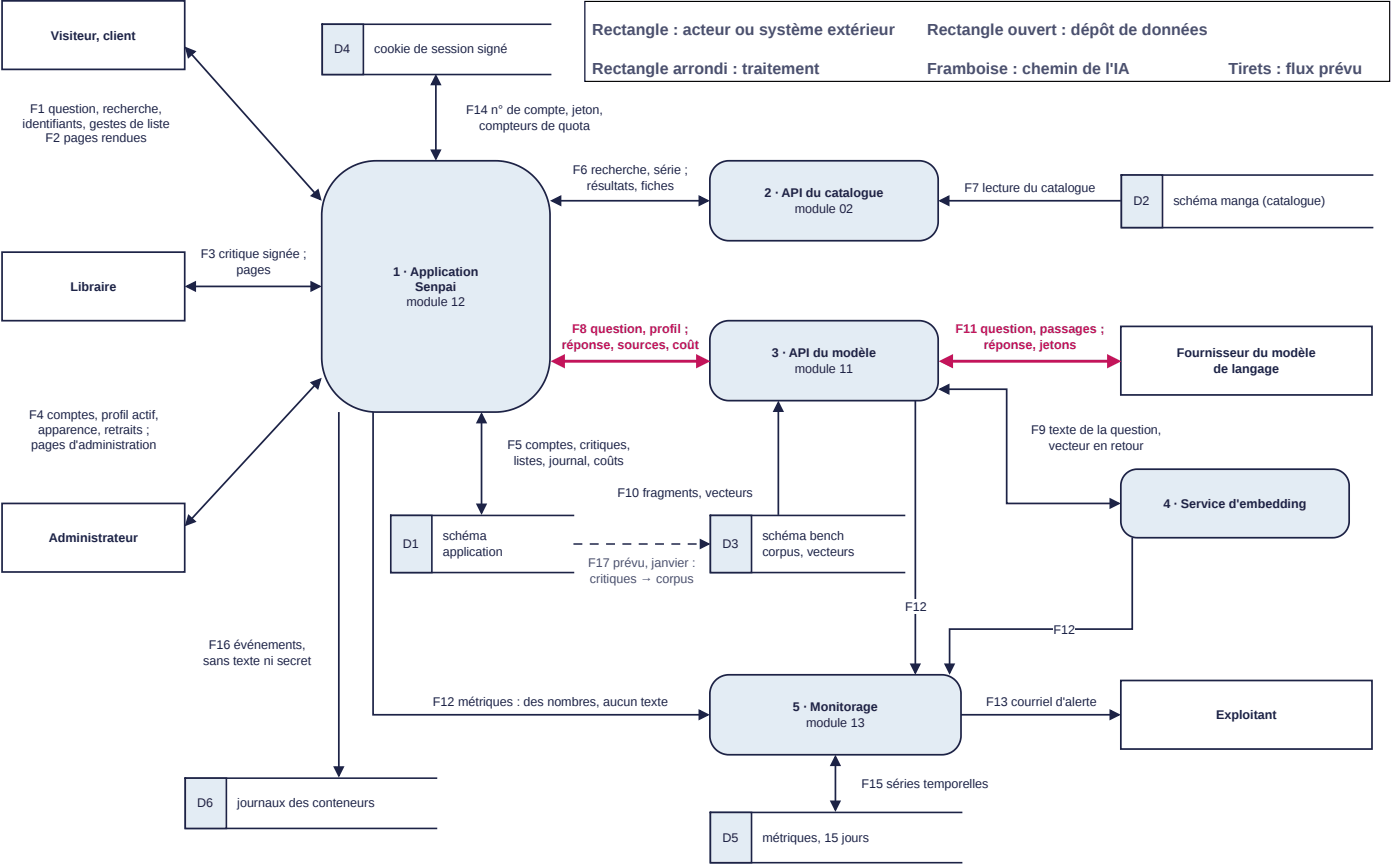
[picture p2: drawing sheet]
<svg xmlns="http://www.w3.org/2000/svg" width="310mm" height="192mm" viewBox="0 0 310 192" stroke-linecap="round" stroke-linejoin="round" font-family="sans-serif">
<path d="M129.7 .3h178.5v17.7h-178.5z" fill="none" stroke="#000" stroke-width=".25"/>
<path d="M.5 .2h40.5v15.2h-40.5z" fill="#fff"/>
<path d="M.5 .2h40.5v15.2h-40.5z" fill="none" stroke="#1d2346" stroke-width=".38"/>
<path d="M.5 55.9h40.5v15.2h-40.5z" fill="#fff"/>
<path d="M.5 55.9h40.5v15.2h-40.5z" fill="none" stroke="#1d2346" stroke-width=".38"/>
<path d="M.5 111.6h40.5v15.2h-40.5z" fill="#fff"/>
<path d="M.5 111.6h40.5v15.2h-40.5z" fill="none" stroke="#1d2346" stroke-width=".38"/>
<path d="M248.6 72.3h55.7v15.2h-55.7z" fill="#fff"/>
<path d="M248.6 72.3h55.7v15.2h-55.7z" fill="none" stroke="#1d2346" stroke-width=".38"/>
<path d="M248.6 150.8h55.7v15.2h-55.7z" fill="#fff"/>
<path d="M248.6 150.8h55.7v15.2h-55.7z" fill="none" stroke="#1d2346" stroke-width=".38"/>
<path d="M74.9 39.2a12.2 12.2 0 0 1 8.6-3.6h26.3a12.2 12.2 0 0 1 12.2 12.2v31.4a12.2 12.2 0 0 1-12.2 12.1h-26.3a12.2 12.2 0 0 1-12.2-12.1v-31.4a12.2 12.2 0 0 1 3.6-8.6z" fill="#e3ecf4"/>
<path d="M74.9 39.2a12.2 12.2 0 0 1 8.6-3.6h26.3a12.2 12.2 0 0 1 12.2 12.2v31.4a12.2 12.2 0 0 1-12.2 12.1h-26.3a12.2 12.2 0 0 1-12.2-12.1v-31.4a12.2 12.2 0 0 1 3.6-8.6z" fill="none" stroke="#1d2346" stroke-width=".38"/>
<path d="M158.7 36.9l1.3-.9 1.7-.4h42.1a4.3 4.3 0 0 1 4.3 4.3v9.2a4.3 4.3 0 0 1-4.3 4.3h-42.1a4.3 4.3 0 0 1-4.3-4.3l.1-9.8 .4-1.3z" fill="#e3ecf4"/>
<path d="M158.7 36.9l1.3-.9 1.7-.4h42.1a4.3 4.3 0 0 1 4.3 4.3v9.2a4.3 4.3 0 0 1-4.3 4.3h-42.1a4.3 4.3 0 0 1-4.3-4.3l.1-9.8 .4-1.3z" fill="none" stroke="#1d2346" stroke-width=".38"/>
<path d="M158.7 72.3l1.3-.9 1.7-.3h42.1a4.3 4.3 0 0 1 4.3 4.2v9.2a4.3 4.3 0 0 1-4.3 4.3h-42.1a4.3 4.3 0 0 1-4.3-4.3l.1-9.7 .4-1.4z" fill="#e3ecf4"/>
<path d="M158.7 72.3l1.3-.9 1.7-.3h42.1a4.3 4.3 0 0 1 4.3 4.2v9.2a4.3 4.3 0 0 1-4.3 4.3h-42.1a4.3 4.3 0 0 1-4.3-4.3l.1-9.7 .4-1.4z" fill="none" stroke="#1d2346" stroke-width=".38"/>
<path d="M249.6 105.1l1.2-.8 1.4-.3h43.4a3.6 3.6 0 0 1 3.6 3.6v7.9a3.6 3.6 0 0 1-3.6 3.7h-43.4a3.6 3.6 0 0 1-3.6-3.7v-8.3l.3-1.2z" fill="#e3ecf4"/>
<path d="M249.6 105.1l1.2-.8 1.4-.3h43.4a3.6 3.6 0 0 1 3.6 3.6v7.9a3.6 3.6 0 0 1-3.6 3.7h-43.4a3.6 3.6 0 0 1-3.6-3.7v-8.3l.3-1.2z" fill="none" stroke="#1d2346" stroke-width=".38"/>
<path d="M158.7 150.8l1.3-.9 1.7-.3h47.2a4.3 4.3 0 0 1 4.2 4.2v9.2a4.3 4.3 0 0 1-4.2 4.3h-47.2a4.3 4.3 0 0 1-4.3-4.3l.1-9.7 .4-1.4z" fill="#e3ecf4"/>
<path d="M158.7 150.8l1.3-.9 1.7-.3h47.2a4.3 4.3 0 0 1 4.2 4.2v9.2a4.3 4.3 0 0 1-4.2 4.3h-47.2a4.3 4.3 0 0 1-4.3-4.3l.1-9.7 .4-1.4z" fill="none" stroke="#1d2346" stroke-width=".38"/>
<path d="M71.5 5.4h50.6v11.1h-50.6z" fill="#fff"/>
<path d="M122.1 5.4h-50.6v11.1h50.6" fill="none" stroke="#1d2346" stroke-width=".35"/>
<path d="M71.5 5.4h9.1v11.1h-9.1z" fill="#e3ecf4"/>
<path d="M71.5 5.4h9.1v11.1h-9.1z" fill="none" stroke="#1d2346" stroke-width=".35"/>
<path d="M86.7 114.2h40.5v12.7h-40.5z" fill="#fff"/>
<path d="M127.2 114.2h-40.5v12.7h40.5" fill="none" stroke="#1d2346" stroke-width=".35"/>
<path d="M86.7 114.2h9.1v12.7h-9.1z" fill="#e3ecf4"/>
<path d="M86.7 114.2h9.1v12.7h-9.1z" fill="none" stroke="#1d2346" stroke-width=".35"/>
<path d="M248.7 38.8h55.7v11.6h-55.7z" fill="#fff"/>
<path d="M304.4 38.8h-55.7v11.6h55.7" fill="none" stroke="#1d2346" stroke-width=".35"/>
<path d="M248.7 38.8h9.1v11.6h-9.1z" fill="#e3ecf4"/>
<path d="M248.7 38.8h9.1v11.6h-9.1z" fill="none" stroke="#1d2346" stroke-width=".35"/>
<path d="M157.5 114.2h43.1v12.7h-43.1z" fill="#fff"/>
<path d="M200.6 114.2h-43.1v12.7h43.1" fill="none" stroke="#1d2346" stroke-width=".35"/>
<path d="M157.5 114.2h9.2v12.7h-9.2z" fill="#e3ecf4"/>
<path d="M157.5 114.2h9.2v12.7h-9.2z" fill="none" stroke="#1d2346" stroke-width=".35"/>
<path d="M157.5 180.1h55.7v11.1h-55.7z" fill="#fff"/>
<path d="M213.2 180.1h-55.7v11.1h55.7" fill="none" stroke="#1d2346" stroke-width=".35"/>
<path d="M157.5 180.1h9.2v11.1h-9.2z" fill="#e3ecf4"/>
<path d="M157.5 180.1h9.2v11.1h-9.2z" fill="none" stroke="#1d2346" stroke-width=".35"/>
<path d="M41.1 172.5h55.7v11.1h-55.7z" fill="#fff"/>
<path d="M96.8 172.5h-55.7v11.1h55.7" fill="none" stroke="#1d2346" stroke-width=".35"/>
<path d="M41.1 172.5h9.1v11.1h-9.1z" fill="#e3ecf4"/>
<path d="M41.1 172.5h9.1v11.1h-9.1z" fill="none" stroke="#1d2346" stroke-width=".35"/>
<path d="M42.5 12.1l27.3 30.7" fill="none" stroke="#1d2346" stroke-width=".38"/>
<path d="M41.2 10.6l2 .8-1.4 1.3z" fill="#1d2346"/>
<path d="M41.2 10.6l2 .8-1.4 1.3z" fill="none" stroke="#1d2346" stroke-width=".38"/>
<path d="M69.1 43.4l1.4-1.3 .6 2.1z" fill="#1d2346"/>
<path d="M69.1 43.4l1.4-1.3 .6 2.1z" fill="none" stroke="#1d2346" stroke-width=".38"/>
<path d="M5 22.5h32.7v9.8h-32.7z" fill="#fff"/>
<path d="M43.3 63.5h25.7" fill="none" stroke="#1d2346" stroke-width=".38"/>
<path d="M41.4 63.5l1.9-1v1.9z" fill="#1d2346"/>
<path d="M41.4 63.5l1.9-1v1.9z" fill="none" stroke="#1d2346" stroke-width=".38"/>
<path d="M69 62.5l1.9 1-1.9 .9z" fill="#1d2346"/>
<path d="M69 62.5l1.9 1-1.9 .9z" fill="none" stroke="#1d2346" stroke-width=".38"/>
<path d="M44.5 54.6h23.6v6.9h-23.6z" fill="#fff"/>
<path d="M69.8 85.4l-27.3 29.5" fill="none" stroke="#1d2346" stroke-width=".38"/>
<path d="M41.8 114.3l1.4 1.3-1.9 .7z" fill="#1d2346"/>
<path d="M41.8 114.3l1.4 1.3-1.9 .7z" fill="none" stroke="#1d2346" stroke-width=".38"/>
<path d="M69.1 84.8l2-.8-.6 2.1z" fill="#1d2346"/>
<path d="M69.1 84.8l2-.8-.6 2.1z" fill="none" stroke="#1d2346" stroke-width=".38"/>
<path d="M6.5 90.3h28.6v9.9h-28.6z" fill="#fff"/>
<path d="M96.7 18.7v14.6" fill="none" stroke="#1d2346" stroke-width=".38"/>
<path d="M95.7 33.3h1.9l-.9 1.9z" fill="#1d2346"/>
<path d="M95.7 33.3h1.9l-.9 1.9z" fill="none" stroke="#1d2346" stroke-width=".38"/>
<path d="M96.7 16.8l.9 1.9h-1.9z" fill="#1d2346"/>
<path d="M96.7 16.8l.9 1.9h-1.9z" fill="none" stroke="#1d2346" stroke-width=".38"/>
<path d="M103.5 22.7h30.1v6.9h-30.1z" fill="#fff"/>
<path d="M124.3 44.5h30.8" fill="none" stroke="#1d2346" stroke-width=".38"/>
<path d="M122.4 44.5l1.9-1v1.9z" fill="#1d2346"/>
<path d="M122.4 44.5l1.9-1v1.9z" fill="none" stroke="#1d2346" stroke-width=".38"/>
<path d="M155.1 43.5l1.9 1-1.9 .9z" fill="#1d2346"/>
<path d="M155.1 43.5l1.9 1-1.9 .9z" fill="none" stroke="#1d2346" stroke-width=".38"/>
<path d="M127 36.1h25.6v6.9h-25.6z" fill="#fff"/>
<path d="M210.4 44.5h38.2" fill="none" stroke="#1d2346" stroke-width=".38"/>
<path d="M208.5 44.5l1.9-1v1.9z" fill="#1d2346"/>
<path d="M208.5 44.5l1.9-1v1.9z" fill="none" stroke="#1d2346" stroke-width=".38"/>
<path d="M213.9 39.9h29.1v3.3h-29.1z" fill="#fff"/>
<path d="M154.7 80.1h-29.7" fill="none" stroke="#c3145a" stroke-width=".63" stroke-linecap="butt"/>
<path d="M122.8 80.1l2.2-1.1v2.1z" fill="#c3145a"/>
<path d="M122.8 80.1l2.2-1.1v2.1z" fill="none" stroke="#c3145a" stroke-width=".63" stroke-linecap="butt"/>
<path d="M154.7 79l2.1 1.1-2.1 1z" fill="#c3145a"/>
<path d="M154.7 79l2.1 1.1-2.1 1z" fill="none" stroke="#c3145a" stroke-width=".63" stroke-linecap="butt"/>
<path d="M124.5 71.3h30.6v6.9h-30.6z" fill="#fff"/>
<path d="M211 80.1h34.8" fill="none" stroke="#c3145a" stroke-width=".63" stroke-linecap="butt"/>
<path d="M208.9 80.1l2.1-1.1v2.1z" fill="#c3145a"/>
<path d="M208.9 80.1l2.1-1.1v2.1z" fill="none" stroke="#c3145a" stroke-width=".63" stroke-linecap="butt"/>
<path d="M245.8 79l2.2 1.1-2.2 1z" fill="#c3145a"/>
<path d="M245.8 79l2.2 1.1-2.2 1z" fill="none" stroke="#c3145a" stroke-width=".63" stroke-linecap="butt"/>
<path d="M211.9 71.3h33.1v6.9h-33.1z" fill="#fff"/>
<path d="M210.4 86.3h12.8v25.3h23" fill="none" stroke="#1d2346" stroke-width=".38"/>
<path d="M208.5 86.3l1.9-1v1.9z" fill="#1d2346"/>
<path d="M208.5 86.3l1.9-1v1.9z" fill="none" stroke="#1d2346" stroke-width=".38"/>
<path d="M246.2 110.6l1.9 1-1.9 .9z" fill="#1d2346"/>
<path d="M246.2 110.6l1.9 1-1.9 .9z" fill="none" stroke="#1d2346" stroke-width=".38"/>
<path d="M228.6 93.6h29.1v6.8h-29.1z" fill="#fff"/>
<path d="M172.6 91.1v23" fill="none" stroke="#1d2346" stroke-width=".38"/>
<path d="M172.6 89.2l1 1.9h-1.9z" fill="#1d2346"/>
<path d="M172.6 89.2l1 1.9h-1.9z" fill="none" stroke="#1d2346" stroke-width=".38"/>
<path d="M136.9 107.5h30.1v3.3h-30.1z" fill="#fff"/>
<path d="M106.8 93.7v18.1" fill="none" stroke="#1d2346" stroke-width=".38"/>
<path d="M106.8 91.8l.9 1.9h-1.9z" fill="#1d2346"/>
<path d="M106.8 91.8l.9 1.9h-1.9z" fill="none" stroke="#1d2346" stroke-width=".38"/>
<path d="M105.8 111.8h1.9l-.9 1.9z" fill="#1d2346"/>
<path d="M105.8 111.8h1.9l-.9 1.9z" fill="none" stroke="#1d2346" stroke-width=".38"/>
<path d="M112.6 96.9h27.1v6.8h-27.1z" fill="#fff"/>
<g fill="#1d2346">
<path d="M155.3 119.6l1.9 1-1.9 .9z"/>
<path d="M127.2 120.4h1.9v.3h-1.9zM130.8 120.4h2v.3h-2zM134.4 120.4h2v.3h-2zM138 120.4h2v.3h-2zM141.7 120.4h1.9v.3h-1.9zM145.3 120.4h1.9v.3h-1.9zM148.9 120.4h2v.3h-2zM152.5 120.4h2v.3h-2z"/>
</g>
<path d="M155.3 119.6l1.9 1-1.9 .9z" fill="none" stroke="#1d2346" stroke-width=".33"/>
<path d="M130.3 123.2h24.1v6.9h-24.1z" fill="#fff"/>
<path d="M82.7 91.3v67.1h72.4" fill="none" stroke="#1d2346" stroke-width=".38"/>
<path d="M155.1 157.5l1.9 .9-1.9 1z" fill="#1d2346"/>
<path d="M155.1 157.5l1.9 .9-1.9 1z" fill="none" stroke="#1d2346" stroke-width=".38"/>
<path d="M95.9 153.9h52.4v3.3h-52.4z" fill="#fff"/>
<path d="M203 88.8v58.4" fill="none" stroke="#1d2346" stroke-width=".38"/>
<path d="M202 147.2h1.9l-.9 1.9z" fill="#1d2346"/>
<path d="M202 147.2h1.9l-.9 1.9z" fill="none" stroke="#1d2346" stroke-width=".38"/>
<path d="M200.7 132.9h4.8v3.2h-4.8z" fill="#fff"/>
<path d="M251.1 119.2v20.2h-40.5v7.8" fill="none" stroke="#1d2346" stroke-width=".38"/>
<path d="M209.6 147.2h1.9l-.9 1.9z" fill="#1d2346"/>
<path d="M209.6 147.2h1.9l-.9 1.9z" fill="none" stroke="#1d2346" stroke-width=".38"/>
<path d="M233.6 137.9h4.8v3.3h-4.8z" fill="#fff"/>
<path d="M213.1 158.4h33.1" fill="none" stroke="#1d2346" stroke-width=".38"/>
<path d="M246.2 157.5l1.9 .9-1.9 1z" fill="#1d2346"/>
<path d="M246.2 157.5l1.9 .9-1.9 1z" fill="none" stroke="#1d2346" stroke-width=".38"/>
<path d="M218.7 153.9h24.5v3.3h-24.5z" fill="#fff"/>
<path d="M185.3 169.6v8" fill="none" stroke="#1d2346" stroke-width=".38"/>
<path d="M185.3 167.7l.9 1.9h-1.9z" fill="#1d2346"/>
<path d="M185.3 167.7l.9 1.9h-1.9z" fill="none" stroke="#1d2346" stroke-width=".38"/>
<path d="M184.3 177.6h1.9l-.9 1.9z" fill="#1d2346"/>
<path d="M184.3 177.6h1.9l-.9 1.9z" fill="none" stroke="#1d2346" stroke-width=".38"/>
<path d="M191.1 172.1h28.1v3.3h-28.1z" fill="#fff"/>
<path d="M75.1 91.3v78.7" fill="none" stroke="#1d2346" stroke-width=".38"/>
<path d="M74.2 170h1.9l-1 1.9z" fill="#1d2346"/>
<path d="M74.2 170h1.9l-1 1.9z" fill="none" stroke="#1d2346" stroke-width=".38"/>
<path d="M45 141.2h24.1v6.8h-24.1z" fill="#fff"/>
<g font-size="3.5" fill="#4b5070">
<text x="131.3" y="7.8">Rectangle : acteur ou système extérieur</text>
<text x="205.6" y="7.8">Rectangle ouvert : dépôt de données</text>
<text x="131.3" y="16.4">Rectangle arrondi : traitement</text>
<text x="205.6" y="16.4">Framboise : chemin de l'IA</text>
<text x="272.4" y="16.4">Tirets : flux prévu</text>
</g>
<g font-size="2.8" fill="#1d2346">
<text x="11.3" y="8.8">Visiteur, client</text>
<text x="74.1" y="11.8">D4</text>
<text x="83" y="11.8">cookie de session signé</text>
<text x="5" y="28.3">identifiants, gestes de liste</text>
<text x="6.7" y="25">F1 question, recherche,</text>
<text x="103.4" y="25.3">F14 n° de compte, jeton,</text>
<text x="106.3" y="28.8">compteurs de quota</text>
<text x="10.1" y="31.6">F2 pages rendues</text>
<text x="127.1" y="38.7">F6 recherche, série ;</text>
<text x="130.2" y="42.2">résultats, fiches</text>
<text x="169.6" y="43.7">2 · API du catalogue</text>
<text x="176.2" y="47.3">module 02</text>
<text x="213.9" y="42.5">F7 lecture du catalogue</text>
<text x="251.3" y="45.5">D2</text>
<text x="260.2" y="45.5">schéma manga (catalogue)</text>
<text x="44.5" y="57.2">F3 critique signée ;</text>
<text x="15.6" y="64.5">Libraire</text>
<text x="52.5" y="60.7">pages</text>
<text x="87.2" y="61.2">1 · Application</text>
<text x="92.1" y="64.5">Senpai</text>
<text x="90.2" y="67.8">module 12</text>
<text x="171.2" y="79.2">3 · API du modèle</text>
<text x="176.2" y="82.7">module 11</text>
<text x="261" y="79.2">Fournisseur du modèle</text>
<text x="269.1" y="82.7">de langage</text>
<text x="6.4" y="92.9">F4 comptes, profil actif,</text>
<text x="6.9" y="99.4">pages d'administration</text>
<text x="8.5" y="96.1">apparence, retraits ;</text>
<text x="112.5" y="99.4">F5 comptes, critiques,</text>
<text x="228.6" y="96.1">F9 texte de la question,</text>
<text x="232.6" y="99.7">vecteur en retour</text>
<text x="113.9" y="103">listes, journal, coûts</text>
<text x="137" y="110.1">F10 fragments, vecteurs</text>
<text x="258" y="112.6">4 · Service d'embedding</text>
<text x="98.2" y="119.7">schéma</text>
<text x="169.1" y="119.7">schéma bench</text>
<text x="10.8" y="120.2">Administrateur</text>
<text x="89.3" y="121.5">D1</text>
<text x="98.2" y="123.2">application</text>
<text x="160.2" y="121.5">D3</text>
<text x="169.1" y="123.2">corpus, vecteurs</text>
<text x="200.7" y="135.4">F12</text>
<text x="46.3" y="143.7">F16 événements,</text>
<text x="233.6" y="140.4">F12</text>
<text x="45" y="147.3">sans texte ni secret</text>
<text x="96" y="156.4">F12 métriques : des nombres, aucun texte</text>
<text x="175.8" y="157.7">5 · Monitorage</text>
<text x="178.8" y="161.2">module 13</text>
<text x="218.7" y="156.4">F13 courriel d'alerte</text>
<text x="269.7" y="159.4">Exploitant</text>
<text x="43.7" y="178.9">D6</text>
<text x="52.6" y="178.9">journaux des conteneurs</text>
<text x="191.1" y="174.6">F15 séries temporelles</text>
<text x="160.2" y="186.5">D5</text>
<text x="169.1" y="186.5">métriques, 15 jours</text>
</g>
<g font-size="2.8" fill="#c3145a">
<text x="124.6" y="77.4">réponse, sources, coût</text>
<text x="126.9" y="73.9">F8 question, profil ;</text>
<text x="211.9" y="73.9">F11 question, passages ;</text>
<text x="218.1" y="77.4">réponse, jetons</text>
</g>
<g font-size="2.8" fill="#4b5070">
<text x="130.4" y="125.8">F17 prévu, janvier :</text>
<text x="130.8" y="129.3">critiques → corpus</text>
</g>
</svg>
